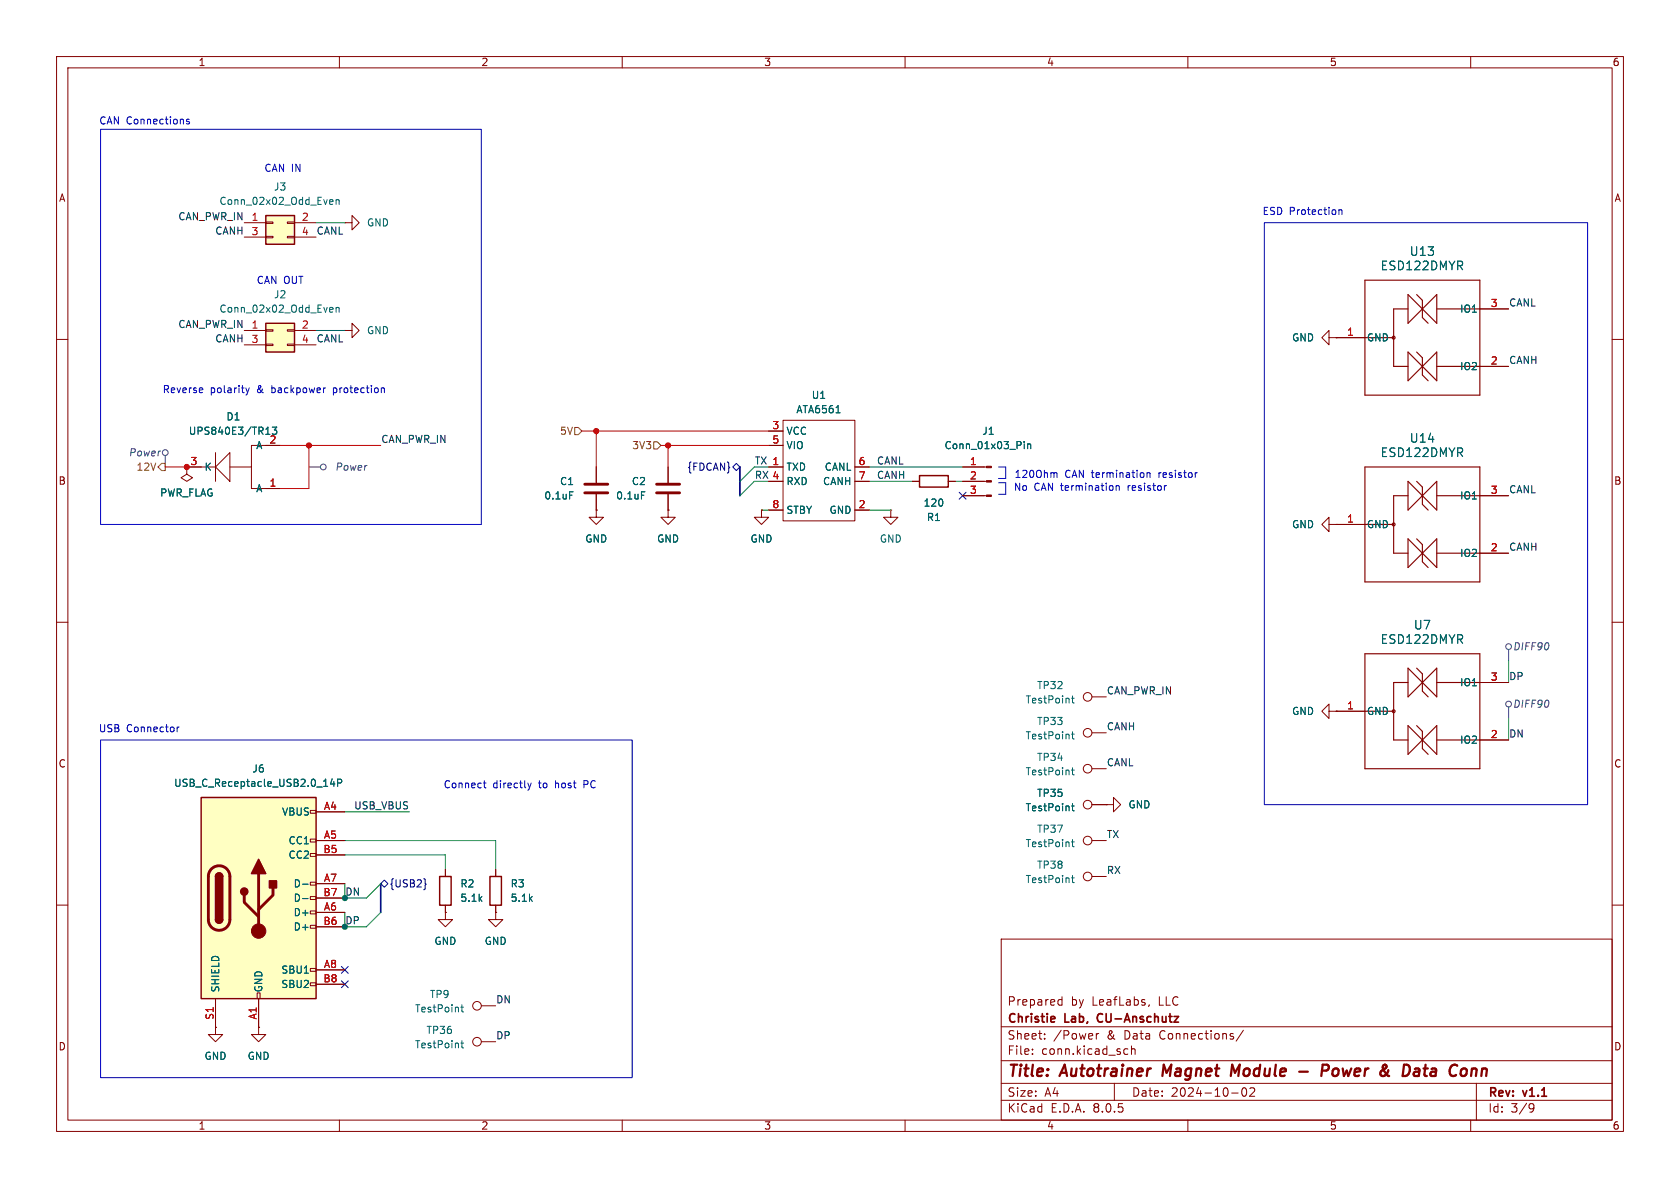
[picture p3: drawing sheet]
<svg xmlns="http://www.w3.org/2000/svg" width="297mm" height="210mm" viewBox="0 0 297 210" stroke-linecap="round" stroke-linejoin="round" font-family="sans-serif">
<g fill="none" stroke="#840000" stroke-width=".18">
<path d="M10 10h277v190h-277zM12 12h273v186h-273zM60 10v2M110 10v2M160 10v2M210 10v2M260 10v2M10 60h2M285 60h2M49.5 78.7h-5.1v3.9h-3.8M135.9 76.2h2.5M135.9 78.7h2.5"/>
<path d="M138.4 74.3h12.7v17.8h-12.7zM33 82.6v1.2l1 .7-1 .6-1-.6 1-.7M33 82.6h.1M33 82.6h5.1M38.1 82.6l2.5-2.6v5.1zM38.1 80v5.1M44.4 82.6v3.8h5.1M134.6 90.2v1.2h-1.3l1.3 1.3 1.3-1.3h-1.3M134.6 90.2h.1M135.9 85.1h2.5M135.9 82.6h2.5M135.9 90.2h2.5"/>
<path d="M151.1 85.1h2.6M151.1 82.6h2.6M151.1 90.2h2.6M170.2 87.6h4.2M170.2 85.1h4.2M170.2 82.6h4.2M10 110h2M285 110h2M193 129.5h2.6M234.9 125.7v-1.2l-1.2 1.2 1.2 1.3v-1.3h1.3M236.2 125.7h.1M10 160h2"/>
<path d="M193 142.2h2.6M193 148.6h2.6M193 154.9h2.6M285 160h2M177 166h108v32h-108zM187.2 177.6h.5M187.2 176.8h.5M187.7 176.2v1.5M203.2 177.6l-.2 .3M45.7 181.6v1.3h1.3l-1.3 1.3-1.3-1.3h1.3M45.7 181.6h.1M60 198v2"/>
<path d="M85.1 184.2h2.5M110 198v2M160 198v2M177 194.5h108M177 191.5h108M177 187.5h108M177 181.5h108M182.5 186.3v.1M182.5 185.5v.1M184.7 183.6v.1M184.7 182.8v.1M193.8 182.7v1"/>
<path d="M194.2 182.7l-.2 .1-.2 .2M197 191.5v3M199 185.4l.4 .1M199.4 186.3l-.4 .1M200 185.5l.2-.1 .4 .1 .1 .9M200 184.9v1.5M210 198v2M217.7 193.2h1.2M219.7 192.4l.2-.1a.81 .81 0 0 1 .6 .6 .81 .81 0 0 1-.3 .8l-.2 .1a.81 .81 0 0 1-.3-1.4zM219.8 182.1l-1.3 2M221 192.4l.5-.1 .2 .1 .1 .3-.9 1.1h.9M260 198v2"/>
<path d="M261 191.5v6.5M270.6 195.1l.5 .1a.99 .99 0 0 1-.4 1.4h-.2M271.2 195.7l-.3 .3h-.3"/>
<circle cx="192.3" cy="129.5" r=".76"/>
<circle cx="192.3" cy="148.6" r=".76"/>
<circle cx="192.3" cy="142.2" r=".76"/>
<circle cx="192.3" cy="154.9" r=".76"/>
<circle cx="84.3" cy="184.1" r=".76"/>
</g>
<path d="M205.7 188.2l-.2 2M219.2 188.2l-.9 1.4-.5-1.4-.2 2M229.7 189.4h1.5M233.7 189.3h.8a.55 .55 0 0 0 .4-.5 .55 .55 0 0 0-.3-.6h-.8l-.2 2M236.3 188.9a.62 .62 0 0 0-.7 .4v.7l.3 .2h.3M251.7 188.9h.7M252 188.2l-.2 1.7 .1 .2 .4 .1M260.2 189.1a.49 .49 0 0 1 .9 .1l-.2 1M260.2 188.9l-.1 1.3" fill="none" stroke="#840000" stroke-width=".4"/>
<path d="M186.4 179.8l.1 .2-.7 .2M194.1 179.4l-.1 .4 .1 .7" fill="none" stroke="#840000" stroke-width=".3"/>
<g fill="none" stroke="#006464" stroke-width=".18">
<path d="M48.1 75.5h.8l-.4 .5 .4 .1v.6M147.8 73h.7M181.1 78v.2M181.1 78.5v.8M181.7 78.5v.8M181.7 78.6l.2-.1h.3v.8M189.4 129.8h.5M189.6 129.4v1l.3 .2M189.4 142.5h.5M189.4 148.8h.5M189.4 155.2h.5M189.6 142.1v1l.3 .2"/>
<path d="M189.6 148.4v1.1l.3 .2M189.6 154.8v1l.3 .2M81.5 184.4h.5M81.7 184v1.1l.3 .1"/>
</g>
<g fill="#840000" stroke="#840000" stroke-width=".18">
<path d="M174.4 87.5h.9v.3h-.9z"/>
<path d="M174.4 85h.9v.2h-.9z"/>
<path d="M174.4 82.4h.9v.3h-.9z"/>
</g>
<path d="M47 38.1h5.1v5.1h-5.1z" fill="#ffffc2"/>
<g fill="none" stroke="#840000" stroke-width=".18">
<path d="M43.2 39.4h3.8M47 39.2h1.3v.3h-1.3zM50.8 39.2h1.3v.3h-1.3zM52.1 39.4h3.8M43.2 41.9h3.8M47 41.8h1.3v.2h-1.3zM50.8 41.8h1.3v.2h-1.3zM52.1 41.9h3.8M61 58.4h1.2v-1.2l1.3 1.2-1.3 1.3v-1.3M61 58.4h.1M236.2 59.7h5.1M261.6 54.6h5.1"/>
<path d="M261.6 64.8h5.1M234.9 92.7v-1.3l-1.2 1.3 1.2 1.3v-1.3h1.3M236.2 92.7h.1M193 135.9h2.6M193 123.2h2.6"/>
<circle cx="192.3" cy="123.2" r=".76"/>
<circle cx="192.3" cy="135.9" r=".76"/>
</g>
<path d="M47 38.1h5.1v5.1h-5.1z" fill="none" stroke="#840000" stroke-width=".25"/>
<path d="M58.4 35.3l.4 .1 .1 .2-.6 .1M58.8 36.1h-.4M59.4 35.4l.2-.1 .3 .1 .1 .7M59.4 35.3v.8M189.4 136.1h.5M189.4 123.4h.5M189.6 123v1.1l.3 .2M189.6 135.7v1.1l.3 .2" fill="none" stroke="#006464" stroke-width=".18"/>
<g fill="none" stroke="#840000" stroke-width=".2">
<path d="M241.3 49.5h20.3v20.4h-20.3zM241.3 59.7h5.1M248.9 54.6h-2.5v10.2h2.5M248.9 52.1v5.1l5.1-5.1v5.1zM250.4 52.1l1.1 1v3l1 1.1M254 54.6h7.6M248.9 62.2l5.1 5.1v-5.1l-5.1 5.1zM250.4 62.2l1.1 1v3.1l1 1M254 64.8h7.6"/>
<circle cx="246.4" cy="59.7" r=".25"/>
</g>
<path d="M47 57.2h5.1v5h-5.1z" fill="#ffffc2"/>
<g fill="none" stroke="#840000" stroke-width=".18">
<path d="M61 39.4h1.2v-1.3l1.3 1.3-1.3 1.2v-1.2M61 39.4h.1M43.2 58.4h3.8M47 58.3h1.3v.2h-1.3zM50.8 58.3h1.3v.2h-1.3zM52.1 58.4h3.8M234.9 59.7v-1.3l-1.2 1.3 1.2 1.3v-1.3h1.3M236.2 59.7h.1M43.2 61h3.8M47 60.8h1.3v.3h-1.3zM50.8 60.8h1.3v.3h-1.3zM52.1 61h3.8"/>
<path d="M105.4 82.6v2.7M105.4 87.4v2.8M157.5 90.2v1.2h-1.3l1.3 1.3 1.2-1.3h-1.2M157.5 90.2h.1M161.3 85.1h1.3M167.6 85.1h1.3M236.2 92.7h5.1M261.6 97.8h5.1M261.6 87.6h5.1M236.2 125.7h5.1M261.6 130.8h5.1M261.6 120.7h5.1"/>
<path d="M195.6 142.2h1.2v-1.2l1.3 1.2-1.3 1.3v-1.3M195.6 142.2h.1M87.6 161.3v1.3h1.3l-1.3 1.2-1.2-1.2h1.2M87.6 161.3h.1M38.1 181.6v1.3h1.3l-1.3 1.3-1.3-1.3h1.3M38.1 181.6h.1"/>
</g>
<path d="M47 57.2h5.1v5h-5.1zM162.6 84.1h5v2h-5z" fill="none" stroke="#840000" stroke-width=".25"/>
<path d="M58.4 54.3l.4 .1 .1 .2-.6 .2M58.8 55.1l-.4 .1M59.4 54.5l.2-.2 .3 .1 .1 .8M59.4 54.3v.9M100.7 86.9h.6" fill="none" stroke="#006464" stroke-width=".18"/>
<g fill="none" stroke="#840000" stroke-width=".2">
<path d="M241.3 82.6h20.3v20.3h-20.3zM241.3 92.7h5.1M248.9 87.6h-2.5v10.2h2.5M248.9 95.3l5.1 5v-5l-5.1 5zM248.9 85.1v5.1l5.1-5.1v5.1zM250.4 85.1l1.1 1v3.1l1 1M250.4 95.3l1.1 1v3l1 1M254 97.8h7.6M254 87.6h7.6M241.3 115.6h20.3v20.3h-20.3zM248.9 118.1v5.1l5.1-5.1v5.1zM250.4 118.1l1.1 1v3.1l1 1"/>
<path d="M241.3 125.7h5.1M248.9 120.7h-2.5v10.1h2.5M248.9 128.3v5.1l5.1-5.1v5.1zM250.4 128.3l1.1 1v3l1 1.1M254 130.8h7.6M254 120.7h7.6"/>
<circle cx="246.4" cy="92.7" r=".25"/>
<circle cx="246.4" cy="125.7" r=".25"/>
</g>
<path d="M103.4 87.1h4M103.4 85.6h4" fill="none" stroke="#840000" stroke-width=".51"/>
<path d="M35.6 141h20.3v35.5h-20.3z" fill="#ffffc2"/>
<g fill="none" stroke="#840000" stroke-width=".18">
<path d="M236.2 59.7h.1M236.2 59.7h5.1M261.6 54.6h5.1M47 78.7h2.5M135.9 76.2h2.5M135.9 78.7h2.5M261.6 64.8h5.1M33 82.6h.1M33 82.6h2.6M47 86.4h2.5M105.4 90.2v1.2h1.3l-1.3 1.3-1.3-1.3h1.3M105.4 90.2h.1"/>
<path d="M105.4 82.6v2.7M105.4 87.4v2.8M118.1 90.2v1.2h1.3l-1.3 1.3-1.3-1.3h1.3M118.1 90.2h.1M118.1 82.6v2.7M118.1 87.4v2.8M134.6 90.2h.1M135.9 82.6h2.5M135.9 85.1h2.5M135.9 90.2h2.5M151.1 82.6h2.6M151.1 85.1h2.6"/>
<path d="M151.1 90.2h2.6M161.3 85.1h1.3M167.6 85.1h1.3M170.2 82.6h3.8M170.2 85.1h3.8M170.2 87.6h3.8M236.2 92.7h.1M236.2 92.7h5.1M261.6 87.6h5.1M261.6 97.8h5.1M236.2 125.7h.1M236.2 125.7h5.1"/>
<path d="M261.6 130.8h5.1M261.6 120.7h5.1M54.9 158.5h1v.5h-1zM54.9 156h1v.5h-1zM54.9 150.9h1v.5h-1zM54.9 148.3h1v.5h-1zM54.9 143.3h1v.5h-1zM55.9 143.5h5.1M55.9 148.6h5.1M55.9 156.2h5.1M55.9 151.1h5.1M55.9 158.8h5.1"/>
<path d="M78.7 153.7v1.2M87.6 153.7v1.2M193 142.2h2.6M195.6 142.2h.1M38.1 176.5v5.1M45.5 175.5h.5v1h-.5zM45.7 176.5v5.1M54.9 173.7h1v.5h-1zM54.9 171.2h1v.5h-1zM54.9 163.6h1v.5h-1zM54.9 161h1v.5h-1zM55.9 161.3h5.1"/>
<path d="M55.9 171.5h5.1M55.9 163.8h5.1M55.9 174h5.1M78.7 161.3v1.3h1.3l-1.3 1.2-1.2-1.2h1.2M78.7 161.3h.1M78.7 160v1.3M85.1 177.8h2.5M87.6 161.3h.1M87.6 160v1.3M38.1 181.6h.1M45.7 181.6h.1"/>
<circle cx="84.3" cy="177.8" r=".76"/>
</g>
<path d="M35.6 141h20.3v35.5h-20.3zM38.1 154.9a.64 .64 0 0 1 .6-.6 .64 .64 0 0 1 .7 .6M77.7 154.9h2.1v5.1h-2.1zM86.6 154.9h2v5.1h-2zM38.1 162.6a.64 .64 0 0 0 .6 .6 .64 .64 0 0 0 .7-.6" fill="none" stroke="#840000" stroke-width=".25"/>
<path d="M116.1 87.1h4M116.1 85.6h4M37.4 153.6a1.9 1.9 0 0 1 2.1-.4 1.9 1.9 0 0 1 1.1 1.7v7.7a1.91 1.91 0 0 1-1.9 1.9 1.91 1.91 0 0 1-1.9-1.9v-7.8l.2-.6zM43.2 158.2v1.3l2.5 2.6M45.7 154.4v10.2M48.3 157v1.2l-2.6 2.6" fill="none" stroke="#840000" stroke-width=".51"/>
<g fill="#840000" stroke="#840000" stroke-width=".25">
<path d="M38.1 162.6h1.3a.64 .64 0 0 1-.7 .6 .64 .64 0 0 1-.6-.6z"/>
<path d="M38.1 154.9h1.3v7.7h-1.3z"/>
<path d="M38.3 154.5a.64 .64 0 0 1 .7-.1 .64 .64 0 0 1 .4 .5h-1.3z"/>
<path d="M45.7 151.9l1.3 2.5h-2.6z"/>
<path d="M47.6 155.7h1.3v1.3h-1.3z"/>
<circle cx="43.2" cy="157.6" r=".63"/>
</g>
<circle cx="45.7" cy="164.6" r="1.27" fill="#840000" stroke="#840000" stroke-width=".18"/>
<g fill="none" stroke="#006464" stroke-width=".18">
<path d="M48.1 75.5h.8l-.4 .5 .4 .1v.6M147.8 73h.7M181.1 78v.2M181.1 78.5v.8M181.7 78.5v.8M181.7 78.6l.2-.1h.3v.8M100.7 86.9h.6M113.4 86.9h.6M58.7 137.7l-.3 .9h.8M59 138.2v.8M59.7 138.4l.6-.1 .1-.1v-.3l-.7-.2v1.3M53.5 156.3h1"/>
<path d="M53.5 158.8h1M189.4 142.5h.5M189.6 142.1v1l.3 .2M81.5 178h.5M81.7 177.6v1.1l.3 .2"/>
</g>
<g fill="none" stroke="#484848" stroke-width=".18">
<path d="M29.2 80.5v2.1M54.6 82.6h2M266.7 114.8v2M266.7 125v2"/>
<circle cx="29.2" cy="80" r=".51"/>
<circle cx="57.2" cy="82.6" r=".51"/>
<circle cx="266.7" cy="114.3" r=".51"/>
<circle cx="266.7" cy="124.5" r=".51"/>
</g>
<path d="M101.6 75.6h.6l.7 .6-.7 .6h-.6zM115.6 78.1h.6l.6 .6-.6 .7h-.6zM27.9 82.6l.7-.7h.6v1.3h-.6z" fill="none" stroke="#725600" stroke-width=".18"/>
<path d="M129.5 82.6l.7-.7 .6 .7-.6 .6zM169.6 87l1.2 1.2M170.8 87l-1.2 1.2M67.3 156.2l.6-.6 .7 .6-.7 .6zM75.1 155.4l.1 .7 .1 .2-.1 .2-.1 .7M60.4 173.4l1.2 1.2M60.4 170.8l1.2 1.3M61.6 173.4l-1.2 1.2M61.6 170.8l-1.2 1.3" fill="none" stroke="#000084" stroke-width=".18"/>
<g fill="none" stroke="#0000c2" stroke-width=".18">
<path d="M17.8 22.9h67.3v69.8h-67.3zM33.5 21.1h-.3l-.2 .2v.1l.5 .2v.3h-.5M223.5 39.4h57.2v102.8h-57.2zM236.7 37.1v.8M236.7 37.2l.2-.1h.3v.8M35.8 68.6v.3l-.6 .1M43.5 68.6l.3 .8M43.8 69.4l-.3 .4M44.1 68.6l-.3 .8M57.4 68.6h.2M67.6 68.6l.4 .2v.6M176.5 82.6h1.3v2h-1.3"/>
<path d="M176.5 85.3h1.3v2.1h-1.3M186.5 83.6l.4 .1v.7M197.3 85.8v.9M197.3 86l.2-.2 .3 .1 .1 .8M202.8 83.7l.2-.1h.3v.8M202.8 83.6v.8M206.2 85.8l-.2 .1M211.7 83.6h-.3M17.8 130.8h94v59.7h-94zM31.3 128.5v.9M31.7 128.5l-.4 .3M85.4 138.4h.5"/>
<path d="M85.6 138v1.1l.3 .2M93.3 138.4l.3 .9M93.6 139.3l-.3 .4M93.9 138.4l-.3 .9"/>
</g>
<path d="M130.8 82.6v5M67.3 156.2v5.1" fill="none" stroke="#000084" stroke-width=".3"/>
<g fill="none" stroke="#009600" stroke-width=".18">
<path d="M55.9 39.4h5.1M55.9 58.4h5.1M133.3 85.1l-2.5 2.5M133.3 82.6l-2.5 2.5M134.6 90.2h1.3M153.7 85.1h7.6M153.7 90.2h3.8M153.7 82.6h16.5M168.9 85.1h1.3M266.7 116.8v3.9M266.7 127v3.8M61 143.5h11.4"/>
<path d="M61 156.2v2.6h3.8l2.5-2.6M61 151.1h17.7v2.6M61 148.6h26.6v5.1M61 161.3v2.5h3.8l2.5-2.5"/>
</g>
<path d="M49.5 78.7h17.8M54.6 78.7v7.7h-5.1M102.9 76.2h33M105.4 76.2v6.4M116.8 78.7h19.1M118.1 78.7v3.9M29.2 82.6h3.8" fill="none" stroke="#f00" stroke-width=".18"/>
<g fill="#f00" stroke="#f00" stroke-width=".18">
<circle cx="118.1" cy="78.7" r=".46"/>
<circle cx="105.4" cy="76.2" r=".46"/>
<circle cx="54.6" cy="78.7" r=".46"/>
<circle cx="33" cy="82.6" r=".46"/>
</g>
<g fill="#009600" stroke="#009600" stroke-width=".18">
<circle cx="61" cy="158.8" r=".46"/>
<circle cx="61" cy="163.8" r=".46"/>
</g>
<g font-size="2.8" fill="#840000">
<text x="178" y="190.9">Title:</text>
<text x="187.7" y="190.9">Autotrainer</text>
<text x="206.4" y="190.9">Magnet</text>
<text x="219.3" y="190.9">Module</text>
<text x="236.9" y="190.9">Power</text>
<text x="248" y="190.9">&amp;</text>
<text x="252.8" y="190.9">Data</text>
<text x="261.9" y="190.9">Conn</text>
</g>
<g font-size="2.1" fill="#006464">
<text x="244" y="48">ESD122DMYR</text>
<text x="249.1" y="45.4">U13</text>
<text x="244" y="81">ESD122DMYR</text>
<text x="249.1" y="78.5">U14</text>
<text x="249.9" y="111.5">U7</text>
<text x="244" y="114">ESD122DMYR</text>
</g>
<g font-size="2.1" fill="#840000">
<text x="178" y="178">Prepared</text>
<text x="189.3" y="178">by</text>
<text x="193.1" y="178">LeafLabs,</text>
<text x="205" y="178">LLC</text>
<text x="178" y="184">Sheet:</text>
<text x="178" y="181.2">Christie</text>
<text x="186.2" y="184">/Power</text>
<text x="188.3" y="181.2">Lab,</text>
<text x="194.7" y="181.2">CU-Anschutz</text>
<text x="195.7" y="184">&amp;</text>
<text x="198.9" y="184">Data</text>
<text x="205.3" y="184">Connections/</text>
<text x="178" y="186.7">File:</text>
<text x="184.1" y="186.7">conn.kicad_sch</text>
<text x="178" y="196.9">KiCad</text>
<text x="178" y="194.1">Size:</text>
<text x="184.7" y="194.1">A4</text>
<text x="185.7" y="196.9">E.D.A.</text>
<text x="193.3" y="196.9">8.0.5</text>
<text x="200" y="194.1">Date:</text>
<text x="207" y="194.1">2024-10-02</text>
<text x="263" y="194.3">Rev:</text>
<text x="263" y="196.9">Id:</text>
<text x="267.1" y="196.9">3/9</text>
<text x="269.4" y="194.3">v1.1</text>
</g>
<g font-size="1.8" fill="#840000">
<text x="35" y="11.9">1</text>
<text x="85" y="11.9">2</text>
<text x="135" y="11.9">3</text>
<text x="185" y="11.9">4</text>
<text x="235" y="11.9">5</text>
<text x="285" y="11.9">6</text>
<text x="10.3" y="35.9">A</text>
<text x="285.3" y="35.9">A</text>
<text x="10.3" y="85.9">B</text>
<text x="285.3" y="85.9">B</text>
<text x="10.3" y="135.9">C</text>
<text x="285.3" y="135.9">C</text>
<text x="10.3" y="185.9">D</text>
<text x="285.3" y="185.9">D</text>
<text x="35" y="199.9">1</text>
<text x="85" y="199.9">2</text>
<text x="135" y="199.9">3</text>
<text x="185" y="199.9">4</text>
<text x="235" y="199.9">5</text>
<text x="285" y="199.9">6</text>
</g>
<g font-size="1.8" fill="#0000c2">
<text x="17.4" y="22.2">CAN Connections</text>
<text x="46.6" y="30.6">CAN IN</text>
<text x="223.1" y="38.2">ESD Protection</text>
<text x="45.3" y="50.4">CAN OUT</text>
<text x="28.7" y="69.7">Reverse</text>
<text x="37.2" y="69.7">polarity</text>
<text x="45.5" y="69.7">&amp;</text>
<text x="48.3" y="69.7">backpower</text>
<text x="59.4" y="69.7">protection</text>
<text x="179.1" y="87">No</text>
<text x="179.3" y="84.7">120Ohm</text>
<text x="182.8" y="87">CAN termination</text>
<text x="188.2" y="84.7">CAN termination</text>
<text x="199.6" y="87">resistor</text>
<text x="205.1" y="84.7">resistor</text>
<text x="17.4" y="129.6">USB</text>
<text x="22.4" y="129.6">Connector</text>
<text x="78.3" y="139.6">Connect</text>
<text x="87.1" y="139.6">directly</text>
<text x="95.4" y="139.6">to</text>
<text x="98.4" y="139.6">host</text>
<text x="103.6" y="139.6">PC</text>
</g>
<g font-size="1.8" fill="#006464">
<text x="48.3" y="33.9">J3</text>
<text x="38.7" y="36.4">Conn_02x02_Odd_Even</text>
<text x="64.8" y="40.2">GND</text>
<text x="48.3" y="52.9">J2</text>
<text x="38.7" y="55.5">Conn_02x02_Odd_Even</text>
<text x="64.8" y="59.3">GND</text>
<text x="258" y="55.5">IO1</text>
<text x="228.3" y="60.6">GND</text>
<text x="241.6" y="60.6">GND</text>
<text x="258" y="65.6">IO2</text>
<text x="143.4" y="70.7">U1</text>
<text x="33.3" y="77.1">UPS840E3/TR13</text>
<text x="39.9" y="74.5">D1</text>
<text x="138.9" y="77.1">VCC</text>
<text x="140.7" y="73.3">ATA6561</text>
<text x="173.6" y="77.1">J1</text>
<text x="36.1" y="83.4">K</text>
<text x="45.2" y="79.6">A</text>
<text x="138.9" y="83.4">TXD</text>
<text x="138.9" y="79.6">VIO</text>
<text x="145.7" y="83.4">CANL</text>
<text x="166.9" y="79.6">Conn_01x03_Pin</text>
<text x="28.2" y="88">PWR_FLAG</text>
<text x="45.2" y="87.2">A</text>
<text x="96.1" y="88.5">0.1uF</text>
<text x="98.9" y="86">C1</text>
<text x="108.8" y="88.5">0.1uF</text>
<text x="111.6" y="86">C2</text>
<text x="138.9" y="86">RXD</text>
<text x="145.4" y="86">CANH</text>
<text x="163.2" y="89.8">120</text>
<text x="258" y="88.5">IO1</text>
<text x="138.9" y="91">STBY</text>
<text x="146.5" y="91">GND</text>
<text x="163.8" y="92.3">R1</text>
<text x="228.3" y="93.6">GND</text>
<text x="241.6" y="93.6">GND</text>
<text x="103.4" y="96.1">GND</text>
<text x="116.1" y="96.1">GND</text>
<text x="132.6" y="96.1">GND</text>
<text x="155.4" y="96.1">GND</text>
<text x="258" y="98.7">IO2</text>
<text x="181.2" y="124.6">TestPoint</text>
<text x="183.2" y="122">TP32</text>
<text x="258" y="121.5">IO1</text>
<text x="181.2" y="130.9">TestPoint</text>
<text x="183.2" y="128.4">TP33</text>
<text x="228.3" y="126.6">GND</text>
<text x="241.6" y="126.6">GND</text>
<text x="258" y="131.7">IO2</text>
<text x="44.5" y="136.8">J6</text>
<text x="181.2" y="137.3">TestPoint</text>
<text x="183.2" y="134.7">TP34</text>
<text x="30.7" y="139.3">USB_C_Receptacle_USB2.0_14P</text>
<text x="181.2" y="143.6">TestPoint</text>
<text x="183.2" y="141.1">TP35</text>
<text x="199.4" y="143.1">GND</text>
<text x="49.8" y="144.4">VBUS</text>
<text x="50.9" y="149.5">CC1</text>
<text x="181.2" y="150">TestPoint</text>
<text x="183.2" y="147.4">TP37</text>
<text x="50.9" y="152">CC2</text>
<text x="183.2" y="153.8">TP38</text>
<text x="51.8" y="157.1">D-</text>
<text x="51.8" y="159.6">D-</text>
<text x="81.3" y="157.1">R2</text>
<text x="81.3" y="159.6">5.1k</text>
<text x="90.2" y="157.1">R3</text>
<text x="90.2" y="159.6">5.1k</text>
<text x="181.2" y="156.3">TestPoint</text>
<text x="51.8" y="162.2">D+</text>
<text x="51.8" y="164.7">D+</text>
<text x="76.7" y="167.2">GND</text>
<text x="85.6" y="167.2">GND</text>
<text x="49.6" y="172.3">SBU1</text>
<text x="39" y="175.5" transform="rotate(-90 39 175.5)">SHIELD</text>
<text x="46.6" y="175.5" transform="rotate(-90 46.6 175.5)">GND</text>
<text x="49.6" y="174.9">SBU2</text>
<text x="73.3" y="179.2">TestPoint</text>
<text x="75.9" y="176.6">TP9</text>
<text x="73.3" y="185.5">TestPoint</text>
<text x="75.3" y="183">TP36</text>
<text x="36.1" y="187.6">GND</text>
<text x="43.7" y="187.6">GND</text>
</g>
<g font-size="1.8" fill="#0f0f0f">
<text x="31.4" y="39">CAN_PWR_IN</text>
<text x="38" y="41.6">CANH</text>
<text x="55.9" y="41.6">CANL</text>
<text x="31.4" y="58.1">CAN_PWR_IN</text>
<text x="266.7" y="54.3">CANL</text>
<text x="38" y="60.6">CANH</text>
<text x="55.9" y="60.6">CANL</text>
<text x="266.7" y="64.4">CANH</text>
<text x="67.3" y="78.4">CAN_PWR_IN</text>
<text x="154.9" y="82.2">CANL</text>
<text x="154.9" y="84.7">CANH</text>
<text x="266.7" y="87.3">CANL</text>
<text x="266.7" y="97.4">CANH</text>
<text x="195.6" y="122.8">CAN_PWR_IN</text>
<text x="266.7" y="120.3">DP</text>
<text x="195.6" y="129.2">CANH</text>
<text x="266.7" y="130.5">DN</text>
<text x="195.6" y="135.5">CANL</text>
<text x="62.5" y="143.2">USB_VBUS</text>
<text x="195.6" y="148.2">TX</text>
<text x="195.6" y="154.6">RX</text>
<text x="61" y="158.4">DN</text>
<text x="61" y="163.5">DP</text>
<text x="87.6" y="177.5">DN</text>
<text x="87.6" y="183.8">DP</text>
</g>
<g font-size="1.8" fill="#a90000">
<text x="44.4" y="39.1">1</text>
<text x="44.4" y="41.7">3</text>
<text x="53.3" y="39.1">2</text>
<text x="53.3" y="41.7">4</text>
<text x="44.4" y="58.2">1</text>
<text x="53.3" y="58.2">2</text>
<text x="238.1" y="59.4">1</text>
<text x="263.5" y="54.4">3</text>
<text x="44.4" y="60.7">3</text>
<text x="53.3" y="60.7">4</text>
<text x="263.5" y="64.5">2</text>
<text x="136.5" y="75.9">3</text>
<text x="33.6" y="82.3">3</text>
<text x="47.6" y="78.5">2</text>
<text x="136.5" y="78.5">5</text>
<text x="136.5" y="82.3">1</text>
<text x="151.7" y="82.3">6</text>
<text x="171.4" y="82.3">1</text>
<text x="47.6" y="86.1">1</text>
<text x="136.5" y="89.9">8</text>
<text x="136.5" y="84.8">4</text>
<text x="151.7" y="89.9">2</text>
<text x="151.7" y="84.8">7</text>
<text x="171.4" y="84.8">2</text>
<text x="171.4" y="87.4">3</text>
<text x="263.5" y="87.4">3</text>
<text x="238.1" y="92.5">1</text>
<text x="263.5" y="97.5">2</text>
<text x="238.1" y="125.5">1</text>
<text x="263.5" y="120.4">3</text>
<text x="263.5" y="130.6">2</text>
<text x="57.2" y="143.3">A4</text>
<text x="57.2" y="148.3">A5</text>
<text x="57.1" y="150.9">B5</text>
<text x="57.2" y="156">A7</text>
<text x="57.1" y="158.5">B7</text>
<text x="57.2" y="161">A6</text>
<text x="57.1" y="163.6">B6</text>
<text x="57.1" y="173.7">B8</text>
<text x="57.2" y="171.2">A8</text>
<text x="37.8" y="180.4" transform="rotate(-90 37.8 180.4)">S1</text>
<text x="45.5" y="180.3" transform="rotate(-90 45.5 180.3)">A1</text>
</g>
<g font-size="1.8" fill="#725600">
<text x="98.9" y="77.1">5V</text>
<text x="24" y="83.4">12V</text>
<text x="111.7" y="79.6">3V3</text>
</g>
<g font-size="1.8" fill="#484848">
<text x="22.7" y="80.9">Power</text>
<text x="59.2" y="83.4">Power</text>
<text x="267.4" y="115.2">DIFF90</text>
<text x="267.4" y="125.3">DIFF90</text>
</g>
<g font-size="1.8" fill="#000084">
<text x="121.4" y="83.4">{FDCAN}</text>
<text x="68.8" y="157.1">{USB2}</text>
</g>
<g font-size="1.8" fill="#009600">
<text x="133.3" y="82.2">TX 1</text>
<text x="133.3" y="84.7">RX 4</text>
</g>
</svg>
